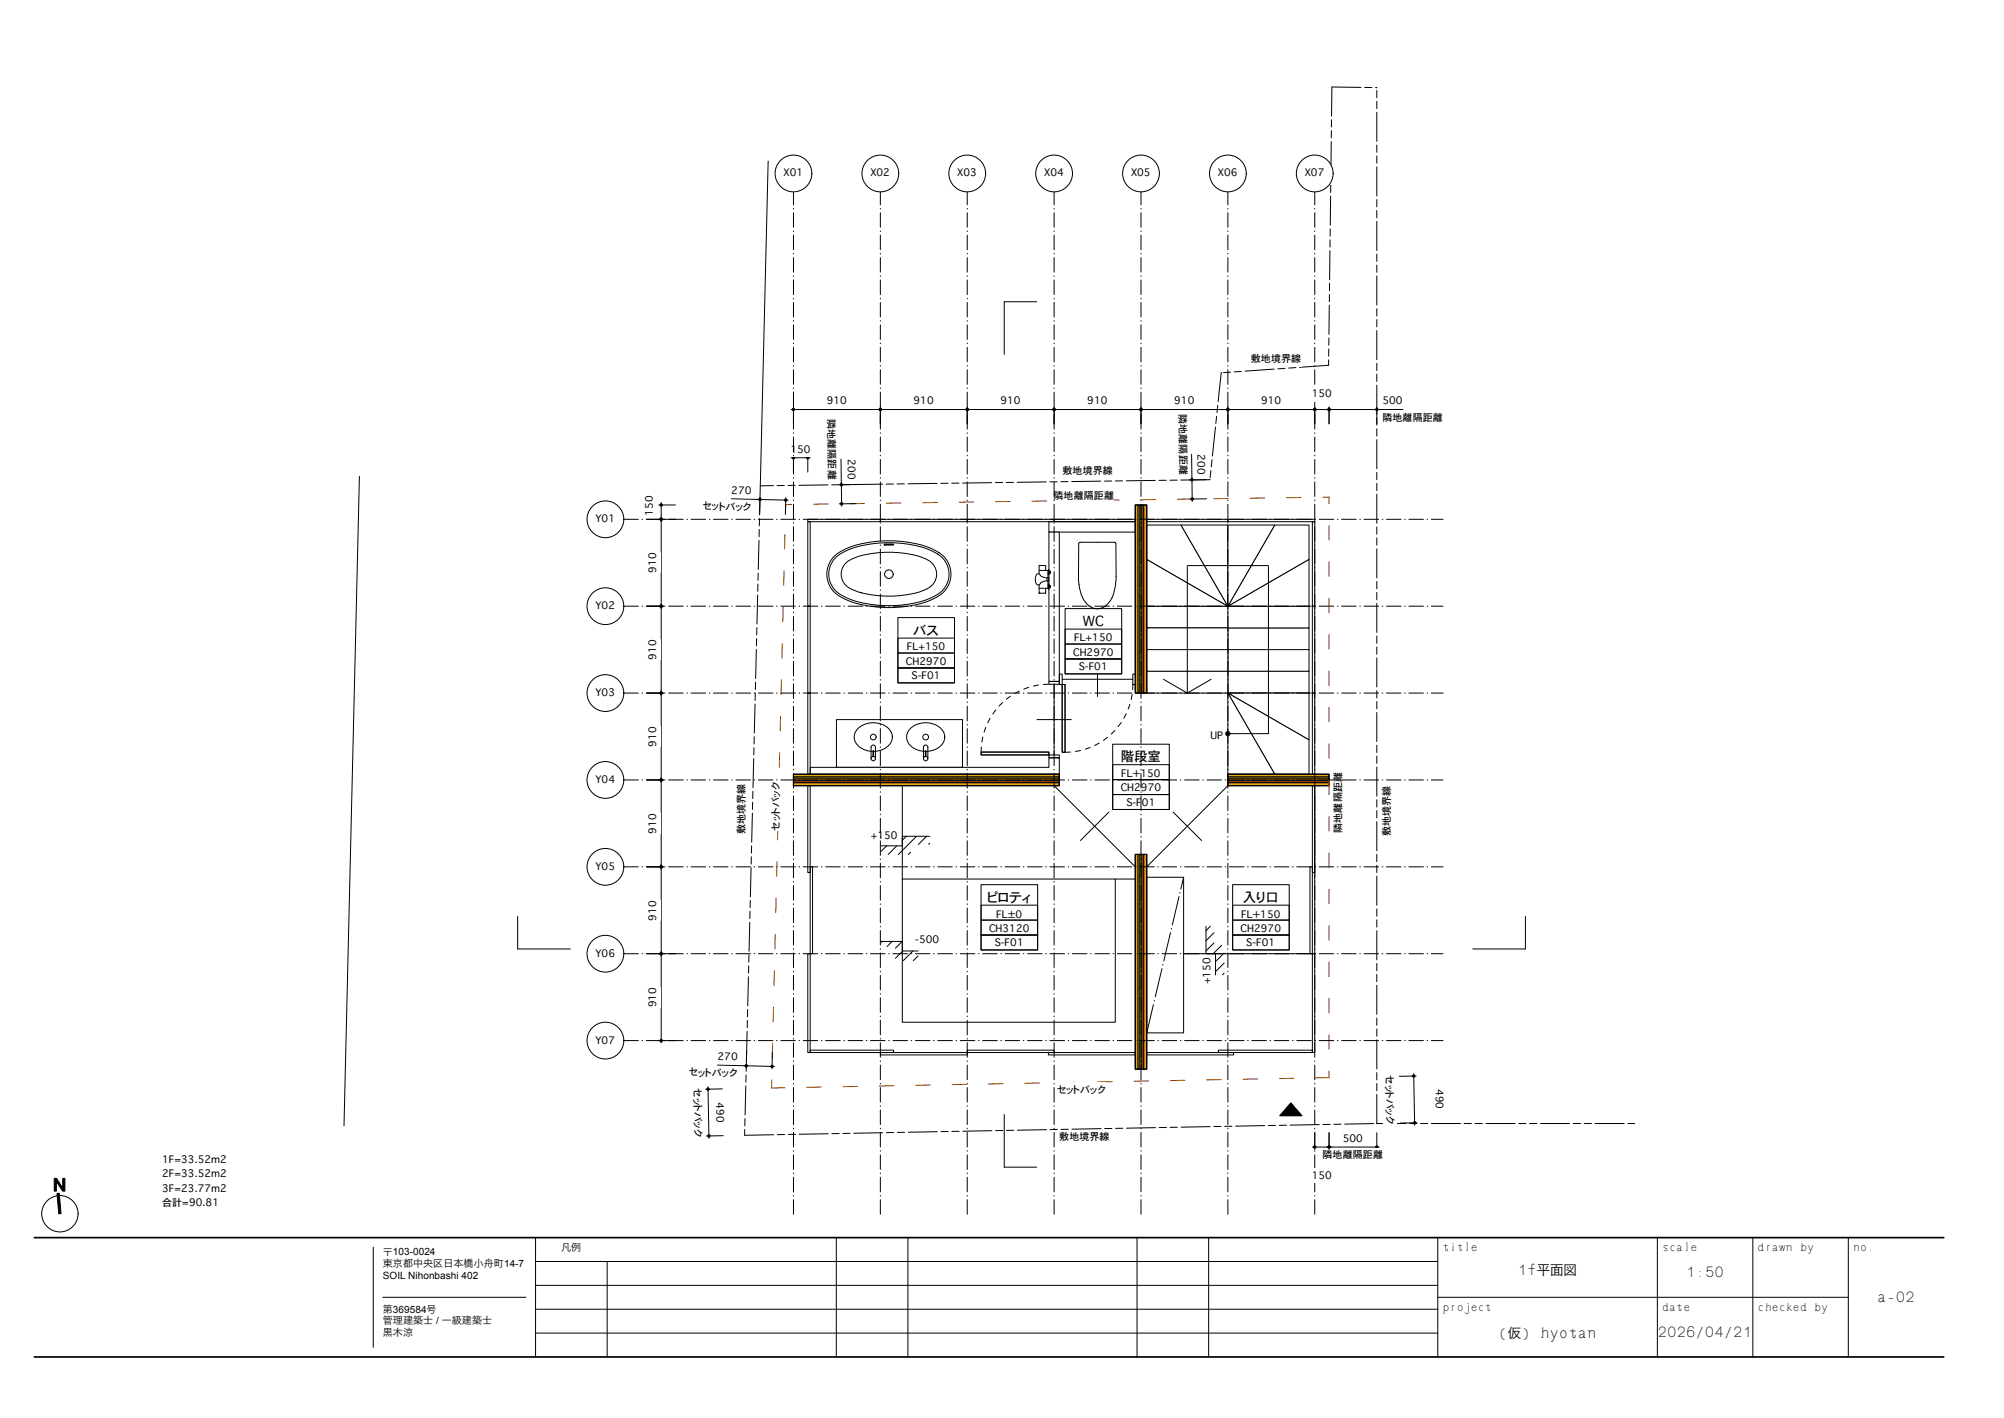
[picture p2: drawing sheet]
<svg xmlns="http://www.w3.org/2000/svg" width="420mm" height="297mm" viewBox="0 0 420 297" stroke-linecap="round" stroke-linejoin="round" font-family="sans-serif">
<g fill="none" stroke="#000" stroke-width=".21">
<path d="M217.2 63.2h-6.8v11M108.4 192v6.8h11.1M319.5 192v6.8h-11M210.4 233.5v11h6.8M11.4 246.8h.4l1.3 2.1v-2.1h.5v2.7h-.5l-1.3-2v2h-.4z"/>
<circle cx="12.6" cy="254.2" r="3.8"/>
</g>
<path d="M11.4 246.8h.4l1.3 2.1v-2.1h.5v2.7h-.5l-1.3-2v2h-.4z" fill="#000"/>
<path d="M257.2 131.5h17v4.6h-17z" fill="#fff"/>
<path d="M257.2 131.5h17v4.6h-17z" fill="none" stroke="#000" stroke-width=".21"/>
<path d="M257.2 136.1h17v4.5h-17z" fill="#fff"/>
<path d="M257.2 136.1h17v4.5h-17z" fill="none" stroke="#000" stroke-width=".21"/>
<path d="M257.2 140.6h17v4.6h-17z" fill="#fff"/>
<path d="M257.2 140.6h17v4.6h-17z" fill="none" stroke="#000" stroke-width=".21"/>
<path d="M240.2 127h17v4.5h-17z" fill="#fff"/>
<path d="M240.2 127h17v4.5h-17z" fill="none" stroke="#000" stroke-width=".21"/>
<path d="M240.2 131.5h17v4.6h-17z" fill="#fff"/>
<path d="M240.2 131.5h17v4.6h-17z" fill="none" stroke="#000" stroke-width=".21"/>
<path d="M240.2 136.1h17v4.5h-17z" fill="#fff"/>
<path d="M240.2 136.1h17v4.5h-17z" fill="none" stroke="#000" stroke-width=".21"/>
<path d="M240.2 140.6h17v4.6h-17z" fill="#fff"/>
<path d="M240.2 140.6h17v4.6h-17z" fill="none" stroke="#000" stroke-width=".21"/>
<path d="M191 140.1h6.1v3h-6.1z" fill="#fff"/>
<path d="M189 184.1h44.6v30h-44.6z" fill="none" stroke="#000" stroke-width=".21"/>
<path d="M219.7 109.3h18.1v2.2h-18.1z" fill="#fff"/>
<path d="M219.7 109.3h18.1v2.2h-18.1z" fill="none" stroke="#000" stroke-width=".21"/>
<path d="M219.7 111.5h2.2v31.2h-2.2z" fill="#fff"/>
<path d="M219.7 111.5h2.2v31.2h-2.2z" fill="none" stroke="#000" stroke-width=".21"/>
<path d="M240.2 117.2l17 9.8h-17z" fill="#fff"/>
<path d="M240.2 117.2l17 9.8h-17z" fill="none" stroke="#000" stroke-width=".21"/>
<path d="M240.2 110h7.2l9.8 17-17-9.8z" fill="#fff"/>
<path d="M240.2 110h7.2l9.8 17-17-9.8z" fill="none" stroke="#000" stroke-width=".21"/>
<path d="M247.4 110h9.8v17z" fill="#fff"/>
<path d="M247.4 110h9.8v17z" fill="none" stroke="#000" stroke-width=".21"/>
<path d="M257.2 127h17v4.5h-17z" fill="#fff"/>
<path d="M257.2 127h17v4.5h-17z" fill="none" stroke="#000" stroke-width=".21"/>
<path d="M257.2 127l17-9.8v9.8z" fill="#fff"/>
<path d="M257.2 127l17-9.8v9.8z" fill="none" stroke="#000" stroke-width=".21"/>
<path d="M267 110h7.2v7.2l-17 9.8z" fill="#fff"/>
<path d="M267 110h7.2v7.2l-17 9.8z" fill="none" stroke="#000" stroke-width=".21"/>
<path d="M257.2 110h9.8l-9.8 17z" fill="#fff"/>
<path d="M257.2 110h9.8l-9.8 17z" fill="none" stroke="#000" stroke-width=".21"/>
<path d="M257.2 145.2h17v9.8z" fill="#fff"/>
<path d="M257.2 145.2h17v9.8z" fill="none" stroke="#000" stroke-width=".21"/>
<path d="M257.2 145.2l17 9.8v7.2h-7.2z" fill="#fff"/>
<path d="M257.2 145.2l17 9.8v7.2h-7.2z" fill="none" stroke="#000" stroke-width=".21"/>
<path d="M257.2 145.2l9.8 17h-9.8z" fill="#fff"/>
<path d="M248.7 118.5h17M248.7 118.7v26.5M265.7 118.7v35h-8.5M233.8 120.7v.8a6.9 6.9 0 0 1-2.5 5.6 3.1 3.1 0 0 1-4.3-1.6 10.2 10.2 0 0 1-1.1-4.7l.1-6.9 .3-.3 7.4 .1 .1 7.1M175.2 150.7h26.4v10h-26.4zM243.7 142.3l5 2.9M253.7 142.3l-5 2.9M257.2 145.2l9.8 17h-9.8z" fill="none" stroke="#000" stroke-width=".21"/>
<path d="M270.4 231.1l2.3 2.6h-4.6z" fill="#000"/>
<path d="M270.4 231.1l2.3 2.6h-4.6z" fill="none" stroke="#000" stroke-width=".25"/>
<path d="M169.7 160.7h50v-2h2.2v3.5h-52.2z" fill="#fff"/>
<g fill="none" stroke="#000" stroke-width=".21">
<path d="M229.9 138.7v7.2M205.5 157.5h14.2v.6h-14.2zM217.2 150.7h7.2M219.7 142.7h2.2v.6h-2.2zM219.7 158.1h2.2v.6h-2.2zM220.8 143.3v14.8M221.9 141.2h.6v2.2h-.6zM222.5 143.4h.6v14.2h-.6zM222.5 142.3h14.8M237.3 141.2h.6v2.2h-.6zM169.7 160.7h50v-2h2.2v3.5h-52.2zM184.6 177.2h4.4"/>
<path d="M185.7 177.2l-1.1 1.1M187.9 177.2l-1.8 1.8M189 164.6v19.5M189 175.2h5.8M189.9 175.2l-.9 .8M190.8 178.5l-.5 .5M192 175.2l-3.8 3.8M194.1 175.2l-1.7 1.7M194.8 176.6l-.3 .3M240.2 183.8h7.7v32.6h-7.7z"/>
</g>
<path d="M205.5 157.5a14.2 14.2 0 0 1 14.2-14.2M237.3 143.4a14.2 14.2 0 0 1-14.2 14.2" fill="none" stroke="#000" stroke-width=".21" stroke-dasharray="1.1 1.1"/>
<path d="M240.2 216.4l7.7-32.6" fill="none" stroke="#000" stroke-width=".21" stroke-dasharray="6.1 .8 .1 .8"/>
<path d="M182.4 173.6h5.7v3h-5.7z" fill="#fff"/>
<path d="M252.6 194v5.8h2v4.4M253.6 194l-1 1M254.3 195.4l-1.7 1.7M254.3 197.5l-1.7 1.7M255.9 198.1l-1.7 1.7M256.4 199.6l-1.8 1.8M256.4 201.7l-1.8 1.8M256.4 203.9l-.3 .3" fill="none" stroke="#000" stroke-width=".21"/>
<path d="M251.5 200.5h2.9v5.7h-2.9z" fill="#fff"/>
<path d="M166.2 162.2h55.7v.6h-55.7z" fill="#dfa800"/>
<path d="M166.2 162.2h55.7v.6h-55.7z" fill="none" stroke="#000" stroke-width=".21"/>
<path d="M191.7 195.4h5.1v3h-5.1z" fill="#fff"/>
<g fill="none" stroke="#000" stroke-width=".21">
<path d="M217.7 119.5h1.8v1.5M219 119.5v-1h-1.3v1.7M219.7 119.4v1M219.7 119.4l-.2 .2M219.7 119.7h.3M220 119.7h.1M220 119.7v.4M217.7 122.5v1.8h1.3v-1.1M217.7 124.2v.1M219.3 121h.4v.7h-.4zM219.3 121.1l-1.1-.3-.7-.6-.4 .3-.2 .9 .2 .8 .4 .4 .7-.6 1.1-.4M219.5 121.7v1.5h-1.8"/>
<path d="M219.5 123.1l.2 .3M219.5 120.1l.2 .3M219.7 122.4v1M219.7 122.4l-.2 .2M219.7 120.1h.3M219.7 123.1h.3M219.7 122.7h.3M220 122.7h.1M220 122.7v.4M220 120.1h.1M220 123.1h.1M179.6 152.7a4.7 4.7 0 0 1 7 .5 2.79 2.79 0 0 1-2.1 4 4.4 4.4 0 0 1-5.5-2.2 2.39 2.39 0 0 1 .6-2.3z"/>
<path d="M182.5 158.9v-2.4a.46 .46 0 0 1 .4-.4 .46 .46 0 0 1 .5 .4v2.4M182.9 157.3h.1v1.2a.46 .46 0 0 1 .3 .7 .46 .46 0 0 1-.7 0 .46 .46 0 0 1 .3-.7zM190.6 152.7a4.7 4.7 0 0 1 7 .5 2.79 2.79 0 0 1-2.1 4 4.4 4.4 0 0 1-5.5-2.2 2.39 2.39 0 0 1 .6-2.3zM193.5 158.9v-2.4a.46 .46 0 0 1 .4-.4 .46 .46 0 0 1 .5 .4v2.4M193.8 157.3h.2v1.2a.46 .46 0 0 1 .3 .7 .46 .46 0 0 1-.8 0 .46 .46 0 0 1 .3-.7zM169.2 164.6h.5v18.2h-.5zM274.9 164.6h.5v18.2h-.5zM169.2 199.8h.5v20.7h-.5zM169.7 181.6h.5v18.2h-.5zM184.6 197.2h4.4v2h3.3M184.8 197.2l-.2 .2M186.9 197.2l-1.1 1.1"/>
<path d="M189 197.2l-1.4 1.4M189.1 199.2l-1.5 1.6M191.2 199.2l-2 2M274.4 181.6h.5v18.2h-.5zM274.9 199.8h.5v20.7h-.5zM169.7 220h17.5v.5h-17.5zM192.3 200.2l-1 1M202.6 220h18.2v.5h-18.2zM255.2 220h19.7v.5h-19.7zM184.4 220.5h18.2v.5h-18.2zM219.6 220.5h18.2v.5h-18.2zM240.2 220.5h18.2v.5h-18.2z"/>
<circle cx="182.9" cy="154.4" r=".6"/>
<circle cx="193.9" cy="154.4" r=".6"/>
</g>
<path d="M174.7 116.6a14.3 14.3 0 0 1 8.2-3.1 21.9 21.9 0 0 1 13.8 2.3 5.4 5.4 0 0 1 2.5 5.1 5.4 5.4 0 0 1-3.6 4.5 24.5 24.5 0 0 1-18.8 0 5.4 5.4 0 0 1-2.1-8.8z" fill="#fff"/>
<g fill="none" stroke="#000" stroke-width=".21">
<path d="M174.7 116.6a14.3 14.3 0 0 1 8.2-3.1 21.9 21.9 0 0 1 13.8 2.3 5.4 5.4 0 0 1 2.5 5.1 5.4 5.4 0 0 1-3.6 4.5 24.5 24.5 0 0 1-18.8 0 5.4 5.4 0 0 1-2.1-8.8zM174.8 117a13.8 13.8 0 0 1 8.4-3.2 21.5 21.5 0 0 1 13.3 2.3 5 5 0 0 1 2.3 4.8 5 5 0 0 1-3.3 4.1 24.1 24.1 0 0 1-18.5 0 5 5 0 0 1-2.2-8zM177 118.2a9.5 9.5 0 0 1 5.5-2.2 20.3 20.3 0 0 1 12.1 1.4 3.4 3.4 0 0 1 1.6 3.4 3.4 3.4 0 0 1-2.5 2.8 21.8 21.8 0 0 1-15.4-.2 3.3 3.3 0 0 1-1.3-5.2zM185.2 114l2 .1-1.9 .1z"/>
<circle cx="186.2" cy="120.3" r=".9"/>
</g>
<g fill="#fff">
<path d="M191.3 130.2h5.4v3.9h-5.4z"/>
<path d="M190 134.1h8.1v3h.2v3h-8.5v-3h.2z"/>
</g>
<path d="M188.1 129.4h11.9v13.6h-11.9zM188.1 139.9h11.9v3.1h-11.9zM188.1 136.8h11.9v3.1h-11.9zM188.1 133.7h11.9v3.1h-11.9zM188.1 139.9h11.9" fill="none" stroke="#000" stroke-width=".21"/>
<g fill="#fff">
<path d="M208.4 196h6.1v3h-6.1z"/>
<path d="M206.8 186.1h9.2v4h-9.2z"/>
<path d="M208.7 190.1h5.5v3h1.5v2.9h-8.5v-2.9h1.5z"/>
</g>
<path d="M205.5 185.3h11.9v13.7h-11.9zM205.5 195.9h11.9v3.1h-11.9zM205.5 192.7h11.9v3.2h-11.9zM205.5 189.6h11.9v3.1h-11.9zM205.5 195.9h11.9" fill="none" stroke="#000" stroke-width=".21"/>
<g fill="#fff">
<path d="M261.1 196h6.1v3h-6.1z"/>
<path d="M260.3 186.1h7.7v4h-7.7z"/>
<path d="M260 190.1h8.3l.1 5.9h-8.5z"/>
</g>
<path d="M258.2 185.3h11.9v13.7h-11.9zM258.2 195.9h11.9v3.1h-11.9zM258.2 192.7h11.9v3.2h-11.9zM258.2 189.6h11.9v3.1h-11.9zM258.2 195.9h11.9" fill="none" stroke="#000" stroke-width=".21"/>
<g fill="#fff">
<path d="M226 138.2h6.1v3h-6.1z"/>
<path d="M226.8 128.3h4.5v4h-4.5z"/>
<path d="M225 132.3h8.1v2.9h.2v3h-8.5v-3h.2z"/>
</g>
<path d="M223.1 127.5h11.9v13.7h-11.9zM223.1 138h11.9v3.2h-11.9zM223.1 134.9h11.9v3.1h-11.9zM223.1 131.8h11.9v3.1h-11.9zM223.1 138h11.9M274.9 145.2h.5v17h-.5zM166.2 162.8h55.7v.4h-55.7zM166.2 163.2h55.7v.4h-55.7zM166.2 163.6h55.7v.4h-55.7z" fill="none" stroke="#000" stroke-width=".21"/>
<path d="M166.2 163h55.7M166.2 163.4h55.7M166.2 163.8h55.7" fill="none" stroke="#dfa800" stroke-width=".4"/>
<path d="M166.2 164h55.7v.6h-55.7z" fill="#dfa800"/>
<path d="M166.2 164h55.7v.6h-55.7z" fill="none" stroke="#000" stroke-width=".21"/>
<path d="M257.2 162.2h21.2v.6h-21.2z" fill="#dfa800"/>
<path d="M257.2 162.2h21.2v.6h-21.2zM257.2 162.8h21.2v.4h-21.2zM257.2 163.2h21.2v.4h-21.2zM257.2 163.6h21.2v.4h-21.2z" fill="none" stroke="#000" stroke-width=".21"/>
<path d="M257.2 163h21.2M257.2 163.4h21.2M257.2 163.8h21.2" fill="none" stroke="#dfa800" stroke-width=".4"/>
<path d="M257.2 164h21.2v.6h-21.2z" fill="#dfa800"/>
<path d="M257.2 164h21.2v.6h-21.2z" fill="none" stroke="#000" stroke-width=".21"/>
<path d="M237.8 179h.6v45h-.6z" fill="#dfa800"/>
<path d="M237.8 179h.6v45h-.6zM238.4 179h.4v45h-.4zM238.8 179h.4v45h-.4zM239.2 179h.4v45h-.4z" fill="none" stroke="#000" stroke-width=".21"/>
<path d="M238.6 179v45M239 179v45M239.4 179v45" fill="none" stroke="#dfa800" stroke-width=".4"/>
<path d="M239.6 179h.6v45h-.6z" fill="#dfa800"/>
<path d="M239.6 179h.6v45h-.6z" fill="none" stroke="#000" stroke-width=".21"/>
<path d="M237.8 105.8h.6v39.4h-.6z" fill="#dfa800"/>
<path d="M237.8 105.8h.6v39.4h-.6zM238.4 105.8h.4v39.4h-.4zM238.8 105.8h.4v39.4h-.4zM239.2 105.8h.4v39.4h-.4z" fill="none" stroke="#000" stroke-width=".21"/>
<path d="M238.6 105.8v39.4M239 105.8v39.4M239.4 105.8v39.4" fill="none" stroke="#dfa800" stroke-width=".4"/>
<path d="M239.6 105.8h.6v39.4h-.6z" fill="#dfa800"/>
<path d="M239.6 105.8h.6v39.4h-.6z" fill="none" stroke="#000" stroke-width=".21"/>
<g fill="#fff">
<path d="M236 166.6h6.1v3h-6.1z"/>
<path d="M234.8 156.7h8.5v4h-8.5z"/>
<path d="M234.9 160.7h8.3l.1 5.9h-8.5z"/>
</g>
<g fill="none" stroke="#000" stroke-width=".21">
<path d="M165.7 95.9h4M166.2 95.4v3.5M169.2 95.4v3.5M169.2 109.3h.5v17.7h-.5zM169.2 108.8h15.2v.5h-15.2zM184.4 108.8h18.2v.5h-18.2zM202.6 108.8h18.2v.5h-18.2zM220.8 108.8h17v.5h-17zM240.2 108.8h17v.5h-17zM257.2 108.8h18.2v.5h-18.2zM274.9 109.3h.5v17.7h-.5zM169.2 127h.5v18.2h-.5z"/>
<path d="M274.9 127h.5v18.2h-.5zM169.2 145.2h.5v17h-.5zM233.1 155.9h11.8v13.7h-11.8zM220.8 164.6l17 17M232.3 170.1l-6 6M233.1 166.4h11.8v3.2h-11.8zM233.1 163.3h11.8v3.1h-11.8zM233.1 160.2h11.8v3.1h-11.8zM233.1 166.4h11.8M245.7 170.1l6 6M257.2 164.6l-17 17M275.4 164.6v35.2h-27.5"/>
<path d="M233.6 184.1h4.2"/>
<circle cx="166.2" cy="95.9" r=".25"/>
<circle cx="169.2" cy="95.9" r=".25"/>
<circle cx="257.2" cy="153.7" r=".45"/>
</g>
<g fill="#000">
<circle cx="166.2" cy="95.9" r=".25"/>
<circle cx="169.2" cy="95.9" r=".25"/>
<circle cx="257.2" cy="153.7" r=".45"/>
</g>
<path d="M165.6 92.7h4.3v3h-4.3z" fill="#fff"/>
<path d="M237.8 105.8h2.4v39.4h-2.4zM166.2 162.2h55.7v2.4h-55.7zM237.8 179h2.4v45h-2.4zM257.2 162.2h21.2v2.4h-21.2z" fill="none" stroke="#000" stroke-width=".25"/>
<path d="M161.6 227.9l3-122.2" fill="none" stroke="#f00" stroke-width=".21" stroke-dasharray="3 4.6" stroke-dashoffset="1.4"/>
<path d="M278.4 225.7l-116.8 2.2" fill="none" stroke="#f00" stroke-width=".21" stroke-dasharray="3 4.6" stroke-dashoffset=".3"/>
<path d="M164.6 105.7l113.8-1.6M278.4 104.1v121.6" fill="none" stroke="#f00" stroke-width=".21" stroke-dasharray="3 4.6" stroke-dashoffset="1.7"/>
<path d="M279 18.2l9.4 .2M279 18.2l-.7 58.3M255.8 78.1l-2.3 22.4M278.3 76.5l-22.5 1.6M159.3 101.8l-3.3 136M253.5 100.5l-94.2 1.3M156 237.8l132.4-2.4M288.4 235.4h54.1" fill="none" stroke="#000" stroke-width=".21" stroke-dasharray="6.1 .8 1.5 .8 1.5 .8"/>
<path d="M160.9 33.7l-1.6 68.1M255.9 78.1h-.1M75.3 99.8l-3.2 136M253.5 100.4v.1M288.4 235.4h.1" fill="none" stroke="#000" stroke-width=".21"/>
<g fill="#fff">
<path d="M221.4 226.8h10.3v3h-10.3z"/>
<path d="M161.1 163.7h3v10.3h-3z"/>
<path d="M278.9 161.7h3v12.7h-3z"/>
<path d="M220.7 102.4h12.7v3h-12.7z"/>
<path d="M222.6 97.3h10.6v3h-10.6z"/>
<path d="M221.9 236.7h10.6v3h-10.6z"/>
<path d="M153.9 164.1h3v10.6h-3z"/>
<path d="M289.1 164.5h3v10.6h-3z"/>
<path d="M262 73.8h10.6v2.9h-10.6z"/>
</g>
<g fill="none" stroke="#000" stroke-width=".21" stroke-dasharray="3 .8 .1 .8">
<path d="M130.7 108.8h171.6M130.7 127h171.6M130.7 145.2h171.6M130.7 163.4h171.6M130.7 181.6h171.6M130.7 199.8h171.6M130.7 218h171.6M166.2 254.6v-214.4M184.4 254.6v-214.4M202.6 254.6v-214.4M220.8 254.6v-214.4M239 254.6v-214.4"/>
<path d="M257.2 254.6v-214.4M275.4 254.6v-214.4"/>
</g>
<circle cx="126.8" cy="108.8" r="3.8" fill="#fff"/>
<circle cx="126.8" cy="108.8" r="3.8" fill="none" stroke="#000" stroke-width=".21"/>
<g fill="#fff">
<path d="M124.7 107.3h4.2v3h-4.2z"/>
<circle cx="166.2" cy="36.3" r="3.8"/>
</g>
<circle cx="166.2" cy="36.3" r="3.8" fill="none" stroke="#000" stroke-width=".21"/>
<g fill="#fff">
<path d="M164.1 34.8h4.2v3h-4.2z"/>
<circle cx="126.8" cy="127" r="3.8"/>
</g>
<circle cx="126.8" cy="127" r="3.8" fill="none" stroke="#000" stroke-width=".21"/>
<g fill="#fff">
<path d="M124.7 125.5h4.2v3h-4.2z"/>
<circle cx="126.8" cy="145.2" r="3.8"/>
</g>
<circle cx="126.8" cy="145.2" r="3.8" fill="none" stroke="#000" stroke-width=".21"/>
<g fill="#fff">
<path d="M124.7 143.7h4.2v3h-4.2z"/>
<circle cx="126.8" cy="163.4" r="3.8"/>
</g>
<circle cx="126.8" cy="163.4" r="3.8" fill="none" stroke="#000" stroke-width=".21"/>
<g fill="#fff">
<path d="M124.7 161.9h4.2v3h-4.2z"/>
<circle cx="126.8" cy="181.6" r="3.8"/>
</g>
<circle cx="126.8" cy="181.6" r="3.8" fill="none" stroke="#000" stroke-width=".21"/>
<g fill="#fff">
<path d="M124.7 180.1h4.2v3h-4.2z"/>
<circle cx="126.8" cy="199.8" r="3.8"/>
</g>
<circle cx="126.8" cy="199.8" r="3.8" fill="none" stroke="#000" stroke-width=".21"/>
<g fill="#fff">
<path d="M124.7 198.3h4.2v3h-4.2z"/>
<circle cx="126.8" cy="218" r="3.8"/>
</g>
<circle cx="126.8" cy="218" r="3.8" fill="none" stroke="#000" stroke-width=".21"/>
<g fill="#fff">
<path d="M124.7 216.5h4.2v3h-4.2z"/>
<circle cx="184.4" cy="36.3" r="3.8"/>
</g>
<circle cx="184.4" cy="36.3" r="3.8" fill="none" stroke="#000" stroke-width=".21"/>
<g fill="#fff">
<path d="M182.3 34.8h4.2v3h-4.2z"/>
<circle cx="202.6" cy="36.3" r="3.8"/>
</g>
<circle cx="202.6" cy="36.3" r="3.8" fill="none" stroke="#000" stroke-width=".21"/>
<g fill="#fff">
<path d="M200.5 34.8h4.2v3h-4.2z"/>
<circle cx="220.8" cy="36.3" r="3.8"/>
</g>
<circle cx="220.8" cy="36.3" r="3.8" fill="none" stroke="#000" stroke-width=".21"/>
<g fill="#fff">
<path d="M218.7 34.8h4.2v3h-4.2z"/>
<circle cx="239" cy="36.3" r="3.8"/>
</g>
<circle cx="239" cy="36.3" r="3.8" fill="none" stroke="#000" stroke-width=".21"/>
<g fill="#fff">
<path d="M236.9 34.8h4.2v3h-4.2z"/>
<circle cx="257.2" cy="36.3" r="3.8"/>
</g>
<circle cx="257.2" cy="36.3" r="3.8" fill="none" stroke="#000" stroke-width=".21"/>
<g fill="#fff">
<path d="M255.1 34.8h4.2v3h-4.2z"/>
<circle cx="275.4" cy="36.3" r="3.8"/>
</g>
<circle cx="275.4" cy="36.3" r="3.8" fill="none" stroke="#000" stroke-width=".21"/>
<path d="M273.3 34.8h4.2v3h-4.2z" fill="#fff"/>
<g fill="none" stroke="#000" stroke-width=".21">
<path d="M278.4 237.3v3.5M288.4 237.3v3.5M277.9 240.3h11"/>
<circle cx="278.4" cy="240.3" r=".25"/>
<circle cx="288.4" cy="240.3" r=".25"/>
</g>
<g fill="#000">
<circle cx="278.4" cy="240.3" r=".25"/>
<circle cx="288.4" cy="240.3" r=".25"/>
</g>
<g fill="#fff">
<path d="M281.3 237.1h4.3v3h-4.3z"/>
<path d="M277 240.5h12.8v3h-12.8z"/>
</g>
<g fill="none" stroke="#000" stroke-width=".21">
<path d="M275.4 237.3v3.5M278.4 237.3v3.5M274.9 240.3h4"/>
<circle cx="275.4" cy="240.3" r=".25"/>
<circle cx="278.4" cy="240.3" r=".25"/>
</g>
<g fill="#000">
<circle cx="275.4" cy="240.3" r=".25"/>
<circle cx="278.4" cy="240.3" r=".25"/>
</g>
<path d="M274.8 244.8h4.3v3h-4.3z" fill="#fff"/>
<g fill="none" stroke="#000" stroke-width=".21">
<path d="M138 105.8h3.5M138 108.8h3.5M138.5 105.3v4"/>
<circle cx="138.5" cy="108.8" r=".25"/>
<circle cx="138.5" cy="105.8" r=".25"/>
</g>
<g fill="#000">
<circle cx="138.5" cy="108.8" r=".25"/>
<circle cx="138.5" cy="105.8" r=".25"/>
</g>
<path d="M134.6 103.8h3v4.3h-3z" fill="#fff"/>
<g fill="none" stroke="#000" stroke-width=".21">
<path d="M135.5 108.8h3.5M138.5 108.3v19.2M135.5 127h3.5"/>
<circle cx="138.5" cy="108.8" r=".25"/>
<circle cx="138.5" cy="127" r=".25"/>
</g>
<g fill="#000">
<circle cx="138.5" cy="108.8" r=".25"/>
<circle cx="138.5" cy="127" r=".25"/>
</g>
<path d="M135.3 115.7h3v4.3h-3z" fill="#fff"/>
<g fill="none" stroke="#000" stroke-width=".21">
<path d="M135.5 127h3.5M138.5 126.5v19.2M135.5 145.2h3.5"/>
<circle cx="138.5" cy="127" r=".25"/>
<circle cx="138.5" cy="145.2" r=".25"/>
</g>
<g fill="#000">
<circle cx="138.5" cy="127" r=".25"/>
<circle cx="138.5" cy="145.2" r=".25"/>
</g>
<path d="M135.3 133.9h3v4.3h-3z" fill="#fff"/>
<g fill="none" stroke="#000" stroke-width=".21">
<path d="M135.5 145.2h3.5M138.5 144.7v19.2M135.5 163.4h3.5"/>
<circle cx="138.5" cy="145.2" r=".25"/>
<circle cx="138.5" cy="163.4" r=".25"/>
</g>
<g fill="#000">
<circle cx="138.5" cy="145.2" r=".25"/>
<circle cx="138.5" cy="163.4" r=".25"/>
</g>
<path d="M135.3 152.1h3v4.3h-3z" fill="#fff"/>
<g fill="none" stroke="#000" stroke-width=".21">
<path d="M135.5 163.4h3.5M138.5 162.9v19.2M135.5 181.6h3.5"/>
<circle cx="138.5" cy="163.4" r=".25"/>
<circle cx="138.5" cy="181.6" r=".25"/>
</g>
<g fill="#000">
<circle cx="138.5" cy="163.4" r=".25"/>
<circle cx="138.5" cy="181.6" r=".25"/>
</g>
<path d="M135.3 170.3h3v4.3h-3z" fill="#fff"/>
<g fill="none" stroke="#000" stroke-width=".21">
<path d="M135.5 181.6h3.5M135.5 199.8h3.5M138.5 181.1v19.2"/>
<circle cx="138.5" cy="199.8" r=".25"/>
<circle cx="138.5" cy="181.6" r=".25"/>
</g>
<g fill="#000">
<circle cx="138.5" cy="199.8" r=".25"/>
<circle cx="138.5" cy="181.6" r=".25"/>
</g>
<path d="M135.3 188.5h3v4.3h-3z" fill="#fff"/>
<g fill="none" stroke="#000" stroke-width=".21">
<path d="M138 199.8h3.5M138.5 199.3v19.2M138 218h3.5"/>
<circle cx="138.5" cy="199.8" r=".25"/>
<circle cx="138.5" cy="218" r=".25"/>
</g>
<g fill="#000">
<circle cx="138.5" cy="199.8" r=".25"/>
<circle cx="138.5" cy="218" r=".25"/>
</g>
<path d="M135.3 206.7h3v4.3h-3z" fill="#fff"/>
<g fill="none" stroke="#000" stroke-width=".21">
<path d="M165.7 85.8h19.2M166.2 85.3v3.5M184.4 85.3v3.5"/>
<circle cx="166.2" cy="85.8" r=".25"/>
<circle cx="184.4" cy="85.8" r=".25"/>
</g>
<g fill="#000">
<circle cx="166.2" cy="85.8" r=".25"/>
<circle cx="184.4" cy="85.8" r=".25"/>
</g>
<path d="M173.2 82.6h4.3v3h-4.3z" fill="#fff"/>
<g fill="none" stroke="#000" stroke-width=".21">
<path d="M183.9 85.8h19.2M184.4 85.3v3.5M202.6 85.3v3.5"/>
<circle cx="184.4" cy="85.8" r=".25"/>
<circle cx="202.6" cy="85.8" r=".25"/>
</g>
<g fill="#000">
<circle cx="184.4" cy="85.8" r=".25"/>
<circle cx="202.6" cy="85.8" r=".25"/>
</g>
<path d="M191.4 82.6h4.3v3h-4.3z" fill="#fff"/>
<g fill="none" stroke="#000" stroke-width=".21">
<path d="M202.1 85.8h19.2M202.6 85.3v3.5M220.8 85.3v3.5"/>
<circle cx="202.6" cy="85.8" r=".25"/>
<circle cx="220.8" cy="85.8" r=".25"/>
</g>
<g fill="#000">
<circle cx="202.6" cy="85.8" r=".25"/>
<circle cx="220.8" cy="85.8" r=".25"/>
</g>
<path d="M209.6 82.6h4.3v3h-4.3z" fill="#fff"/>
<g fill="none" stroke="#000" stroke-width=".21">
<path d="M220.3 85.8h19.2M220.8 85.3v3.5M239 85.3v3.5"/>
<circle cx="220.8" cy="85.8" r=".25"/>
<circle cx="239" cy="85.8" r=".25"/>
</g>
<g fill="#000">
<circle cx="220.8" cy="85.8" r=".25"/>
<circle cx="239" cy="85.8" r=".25"/>
</g>
<path d="M227.8 82.6h4.3v3h-4.3z" fill="#fff"/>
<g fill="none" stroke="#000" stroke-width=".21">
<path d="M238.5 85.8h19.2M239 85.3v3.5M257.2 85.3v3.5"/>
<circle cx="239" cy="85.8" r=".25"/>
<circle cx="257.2" cy="85.8" r=".25"/>
</g>
<g fill="#000">
<circle cx="239" cy="85.8" r=".25"/>
<circle cx="257.2" cy="85.8" r=".25"/>
</g>
<path d="M246 82.6h4.3v3h-4.3z" fill="#fff"/>
<g fill="none" stroke="#000" stroke-width=".21">
<path d="M256.7 85.8h19.2M257.2 85.3v3.5M275.4 85.3v3.5"/>
<circle cx="257.2" cy="85.8" r=".25"/>
<circle cx="275.4" cy="85.8" r=".25"/>
</g>
<g fill="#000">
<circle cx="257.2" cy="85.8" r=".25"/>
<circle cx="275.4" cy="85.8" r=".25"/>
</g>
<path d="M264.2 82.6h4.3v3h-4.3z" fill="#fff"/>
<g fill="none" stroke="#000" stroke-width=".21">
<path d="M274.9 85.8h4M275.4 85.3v3.5M278.4 85.3v3.5"/>
<circle cx="275.4" cy="85.8" r=".25"/>
<circle cx="278.4" cy="85.8" r=".25"/>
</g>
<g fill="#000">
<circle cx="275.4" cy="85.8" r=".25"/>
<circle cx="278.4" cy="85.8" r=".25"/>
</g>
<path d="M274.8 81.1h4.3v3h-4.3z" fill="#fff"/>
<path d="M288.4 235.4v-217" fill="none" stroke="#000" stroke-width=".21" stroke-dasharray="6.1 .8 1.5 .8 1.5 .8"/>
<g fill="none" stroke="#000" stroke-width=".21">
<path d="M288.4 18.4h.1M277.9 85.8h16M278.4 85.3v3.5M288.4 85.3v3.5"/>
<circle cx="278.4" cy="85.8" r=".25"/>
<circle cx="288.4" cy="85.8" r=".25"/>
</g>
<g fill="#000">
<circle cx="278.4" cy="85.8" r=".25"/>
<circle cx="288.4" cy="85.8" r=".25"/>
</g>
<g fill="#fff">
<path d="M289.6 82.6h4.3v3h-4.3z"/>
<path d="M289.6 86h12.7v3h-12.7z"/>
</g>
<g fill="none" stroke="#000" stroke-width=".21">
<path d="M153.2 104.5l11.9 .3M159.2 104.1l-.1 3.5M164.6 104.3l-.1 3.5"/>
<circle cx="159.2" cy="104.6" r=".25"/>
<circle cx="164.6" cy="104.8" r=".25"/>
</g>
<g fill="#000">
<circle cx="159.2" cy="104.6" r=".25"/>
<circle cx="164.6" cy="104.8" r=".25"/>
</g>
<g fill="#fff">
<path d="M153.3 101.3l4.2 .1v3l-4.3-.1z"/>
<path d="M147.2 104.5l10.3 .3-.1 3-10.3-.3z"/>
</g>
<g fill="none" stroke="#000" stroke-width=".21">
<path d="M148.3 227.7l.2 10.8M151.3 228.1l-3.5 .1M151.5 237.9l-3.5 .1"/>
<circle cx="148.3" cy="228.2" r=".25"/>
<circle cx="148.5" cy="238" r=".25"/>
</g>
<g fill="#000">
<circle cx="148.3" cy="228.2" r=".25"/>
<circle cx="148.5" cy="238" r=".25"/>
</g>
<g fill="#fff">
<path d="M149.2 230.9h3v4.2l-2.9 .1z"/>
<path d="M144.5 228h3l.2 10.2-3 .1z"/>
</g>
<g fill="none" stroke="#000" stroke-width=".21">
<path d="M150.3 223.1l11.9 .3M156.4 220.3l-.1 3.5M161.8 220.4l-.1 3.5"/>
<circle cx="156.3" cy="223.3" r=".25"/>
<circle cx="161.7" cy="223.4" r=".25"/>
</g>
<g fill="#000">
<circle cx="156.3" cy="223.3" r=".25"/>
<circle cx="161.7" cy="223.4" r=".25"/>
</g>
<g fill="#fff">
<path d="M150.4 219.9l4.3 .1-.1 3-4.3-.1z"/>
<path d="M144.3 223.2l10.3 .2-.1 3-10.2-.2z"/>
</g>
<g fill="none" stroke="#000" stroke-width=".21">
<path d="M296.1 224.9l.2 10.8M296.7 225.4l-3.5 .1M296.8 235.2l-3.5 .1"/>
<circle cx="296.2" cy="225.4" r=".25"/>
<circle cx="296.3" cy="235.2" r=".25"/>
</g>
<g fill="#000">
<circle cx="296.2" cy="225.4" r=".25"/>
<circle cx="296.3" cy="235.2" r=".25"/>
</g>
<g fill="#fff">
<path d="M299.9 228.1l3-.1 .1 4.3-3 .1z"/>
<path d="M289.5 225.3h3l.2 10.2-3 .1z"/>
</g>
<g fill="none" stroke="#000" stroke-width=".21">
<path d="M249.6 95.2l.2 9.8M252.7 100.5h-3.5M252.7 104.5h-3.5"/>
<circle cx="249.7" cy="100.5" r=".25"/>
<circle cx="249.7" cy="104.5" r=".25"/>
</g>
<g fill="#000">
<circle cx="249.7" cy="100.5" r=".25"/>
<circle cx="249.7" cy="104.5" r=".25"/>
</g>
<g fill="#fff">
<path d="M250 95.2l3-.1v4.3h-3z"/>
<path d="M246.2 86.8l2.9-.1 .2 12.8h-3z"/>
</g>
<g fill="none" stroke="#000" stroke-width=".21">
<path d="M176.2 96.2l.1 9.8M179.3 101.5h-3.5M179.3 105.5h-3.5"/>
<circle cx="176.3" cy="101.5" r=".25"/>
<circle cx="176.3" cy="105.5" r=".25"/>
</g>
<g fill="#000">
<circle cx="176.3" cy="101.5" r=".25"/>
<circle cx="176.3" cy="105.5" r=".25"/>
</g>
<g fill="#fff">
<path d="M176.7 96.2l3-.1 .1 4.3-3 .1z"/>
<path d="M172.5 87.8l3-.1 .2 12.8h-3z"/>
</g>
<path d="M11.9 250h.5l.4 4.2-.5 .1z" fill="#000"/>
<path d="M11.9 250h.5l.4 4.2-.5 .1z" fill="none" stroke="#000" stroke-width=".21"/>
<path d="M34 241.5h13.6v9h-1.7v3h-11.9z" fill="#fff"/>
<path d="M112.2 259.3v25M387.2 259.3v25M78.2 261.3v21M112.2 279.3h189M112.2 274.3h189M112.2 269.3h189M112.2 264.3h189M301.2 271.8h86" fill="none" stroke="#000" stroke-width=".21"/>
<path d="M7.2 259.3h400M7.2 284.3h400" fill="none" stroke="#000" stroke-width=".36"/>
<g fill="#fff">
<path d="M393.2 270.4h8v2.8h-8z"/>
<path d="M353.2 265.1h8v2.8h-8z"/>
</g>
<path d="M301.2 259.3v25M347.2 259.3v25" fill="none" stroke="#000" stroke-width=".21"/>
<g fill="#fff">
<path d="M347.3 277.6h19.8v2.8h-19.8z"/>
<path d="M313.9 277.8h20.6v2.8h-20.6z"/>
</g>
<path d="M175.2 259.3v25M190.2 259.3v25M367.2 259.3v25M127.2 264.3v20" fill="none" stroke="#000" stroke-width=".21"/>
<g fill="#fff">
<path d="M318 264.7h12.4v2.8h-12.4z"/>
<path d="M377.2 264.7v2.8z"/>
<path d="M377.2 277.2v2.8z"/>
</g>
<path d="M238.2 259.3v25M253.2 259.3v25M80.2 271.8h30" fill="none" stroke="#000" stroke-width=".21"/>
<g font-size="2.8">
<text x="226.8" y="131.1">WC</text>
<text x="191.3" y="133">バス</text>
<text x="234.8" y="159.5">階段室</text>
<text x="206.9" y="188.9">ピロティ</text>
<text x="260.4" y="188.9">入り口</text>
<text x="318" y="267.1">1F平面図</text>
<text x="353.2" y="267.5">1:50</text>
<text x="393.2" y="272.8">A-02</text>
<text x="313.9" y="280.2">(仮) Hyotan</text>
<text x="347.3" y="280">2026/04/21</text>
</g>
<g font-size="2.1">
<text x="164.1" y="37">X01</text>
<text x="182.3" y="37">X02</text>
<text x="200.5" y="37">X03</text>
<text x="218.7" y="37">X04</text>
<text x="236.9" y="37">X05</text>
<text x="255.1" y="37">X06</text>
<text x="273.3" y="37">X07</text>
<text x="262" y="75.9">敷地境界線</text>
<text x="274.8" y="83.2">150</text>
<text x="173.2" y="84.7">910</text>
<text x="173.4" y="87.8" transform="rotate(89 173.4 87.8)">隣地離隔距離</text>
<text x="191.4" y="84.7">910</text>
<text x="209.6" y="84.7">910</text>
<text x="227.8" y="84.7">910</text>
<text x="246" y="84.7">910</text>
<text x="247" y="86.7" transform="rotate(89 247 86.7)">隣地離隔距離</text>
<text x="264.2" y="84.7">910</text>
<text x="289.6" y="84.7">500</text>
<text x="289.6" y="88.1">隣地離隔距離</text>
<text x="165.6" y="94.8">150</text>
<text x="250.8" y="95.2" transform="rotate(89 250.8 95.2)">200</text>
<text x="177.6" y="96.2" transform="rotate(89 177.6 96.2)">200</text>
<text x="222.6" y="99.4">敷地境界線</text>
<text x="147.2" y="106.7" transform="rotate(1 147.2 106.7)">セットバック</text>
<text x="153.2" y="103.4" transform="rotate(1 153.2 103.4)">270</text>
<text x="220.7" y="104.5">隣地離隔距離</text>
<text x="124.7" y="109.4">Y01</text>
<text x="136.7" y="108.1" transform="rotate(-90 136.7 108.1)">150</text>
<text x="137.4" y="120" transform="rotate(-90 137.4 120)">910</text>
<text x="124.7" y="127.6">Y02</text>
<text x="190" y="136.3">FL+150</text>
<text x="224.8" y="137.4">CH2970</text>
<text x="225" y="134.4">FL+150</text>
<text x="137.4" y="138.2" transform="rotate(-90 137.4 138.2)">910</text>
<text x="189.8" y="139.2">CH2970</text>
<text x="191" y="142.2">S-F01</text>
<text x="226" y="140.3">S-F01</text>
<text x="124.7" y="145.8">Y03</text>
<text x="253.6" y="154.9">UP</text>
<text x="137.4" y="156.4" transform="rotate(-90 137.4 156.4)">910</text>
<text x="124.7" y="164">Y04</text>
<text x="234.8" y="165.8">CH2970</text>
<text x="234.9" y="162.8">FL＋150</text>
<text x="163.2" y="174" transform="rotate(-90 163.2 174)">セットバック</text>
<text x="236" y="168.7">S-F01</text>
<text x="137.4" y="174.6" transform="rotate(-90 137.4 174.6)">910</text>
<text x="156" y="174.7" transform="rotate(-90 156 174.7)">敷地境界線</text>
<text x="182.4" y="175.8">+150</text>
<text x="281" y="174.4" transform="rotate(-90 281 174.4)">隣地離隔距離</text>
<text x="291.2" y="175.1" transform="rotate(-90 291.2 175.1)">敷地境界線</text>
<text x="124.7" y="182.2">Y05</text>
<text x="137.4" y="192.8" transform="rotate(-90 137.4 192.8)">910</text>
<text x="191.7" y="197.5">-500</text>
<text x="207.2" y="195.2">CH3120</text>
<text x="208.7" y="192.2">FL±0</text>
<text x="259.9" y="195.2">CH2970</text>
<text x="260" y="192.2">FL＋150</text>
<text x="124.7" y="200.4">Y06</text>
<text x="208.4" y="198.2">S-F01</text>
<text x="261.1" y="198.2">S-F01</text>
<text x="253.6" y="206.2" transform="rotate(-90 253.6 206.2)">+150</text>
<text x="137.4" y="211" transform="rotate(-90 137.4 211)">910</text>
<text x="124.7" y="218.6">Y07</text>
<text x="144.3" y="225.3" transform="rotate(1 144.3 225.3)">セットバック</text>
<text x="150.3" y="222" transform="rotate(1 150.3 222)">270</text>
<text x="290.3" y="225.3" transform="rotate(89 290.3 225.3)">セットバック</text>
<text x="145.4" y="228" transform="rotate(89 145.4 228)">セットバック</text>
<text x="150" y="230.9" transform="rotate(89 150 230.9)">490</text>
<text x="221.4" y="229">セットバック</text>
<text x="300.8" y="228.1" transform="rotate(89 300.8 228.1)">490</text>
<text x="221.9" y="238.8">敷地境界線</text>
<text x="281.3" y="239.2">500</text>
<text x="34" y="243.6">1F=33.52m2</text>
<text x="277" y="242.6">隣地離隔距離</text>
<text x="34" y="246.6">2F=33.52m2</text>
<text x="34" y="249.6">3F=23.77m2</text>
<text x="274.8" y="246.9">150</text>
<text x="34" y="252.6">合計=90.81</text>
<text x="80.2" y="263">〒103-0024</text>
<text x="117.6" y="262.2">凡例</text>
<text x="302.2" y="262.1">title</text>
<text x="348.2" y="262.1">scale</text>
<text x="368.2" y="262.1">drawn</text>
<text x="377.1" y="262.1">by</text>
<text x="388.2" y="262.1">No.</text>
<text x="80.2" y="267.8">SOIL Nihonbashi 402</text>
<text x="80.2" y="265.4">東京都中央区日本橋小舟町14-7</text>
<text x="80.2" y="275">第369584号</text>
<text x="302.2" y="274.6">project</text>
<text x="348.2" y="274.6">date</text>
<text x="368.2" y="274.6">checked</text>
<text x="380" y="274.6">by</text>
<text x="80.2" y="277.5">管理建築士 / 一級建築士</text>
<text x="80.2" y="279.9">黒木涼</text>
</g>
</svg>
